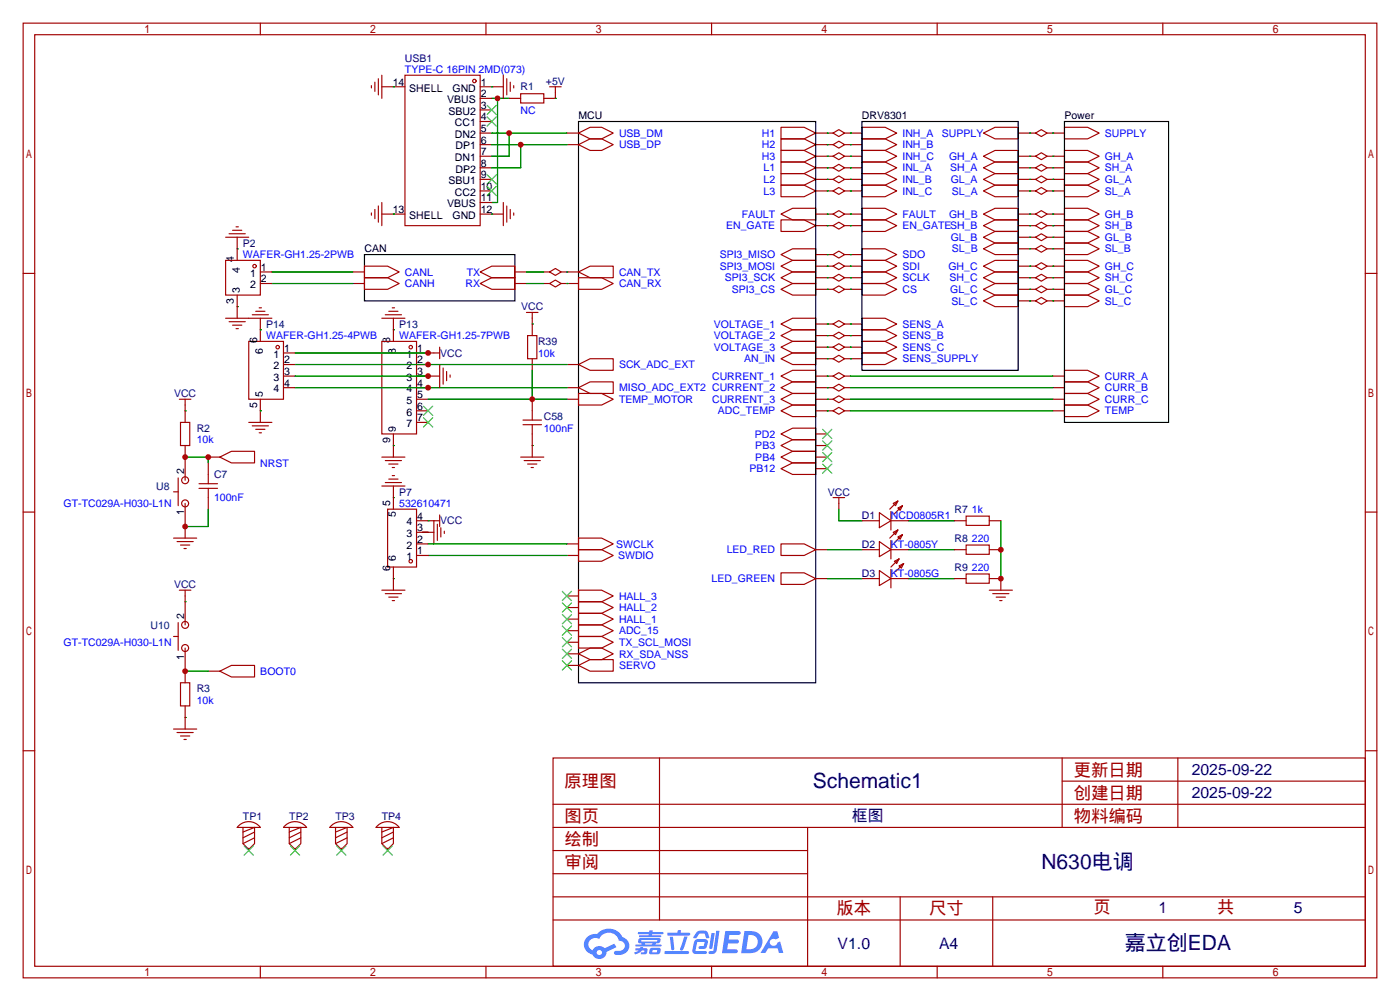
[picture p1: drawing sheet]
<svg xmlns="http://www.w3.org/2000/svg" width="307mm" height="220mm" viewBox="0 0 307 220" stroke-linecap="round" stroke-linejoin="round" font-family="sans-serif">
<g fill="none" stroke="#a10000" stroke-width=".25">
<path d="M5.1 5.1h297.2v209.5h-297.2zM7.6 7.6h292.1v204.5h-292.1zM57.1 5.1v2.5M106.7 5.1v2.5M156.2 5.1v2.5M205.7 5.1v2.5M255.3 5.1v2.5M5.1 60h2.5M299.7 60h2.6M5.1 112.4h2.5M299.7 112.4h2.6M5.1 164.8h2.5"/>
<path d="M121.4 166.4h178.3v45.7h-178.3zM121.4 176.5h178.3M144.8 166.4v35.5M233.2 166.4v15.2M233.2 171.4h66.5M258.6 166.4v15.2M299.7 164.8h2.6M121.4 186.7h55.9M121.4 181.6h178.3M121.4 196.8h178.3M121.4 191.8h55.9M177.3 181.6v30.5"/>
<path d="M197.6 196.8v15.3M217.9 196.8v15.3M57.1 212.1v2.5M106.7 212.1v2.5M121.4 201.9h178.3M156.2 212.1v2.5M205.7 212.1v2.5M255.3 212.1v2.5"/>
</g>
<g fill="#5487ff">
<path d="M159.2 204.3h2.7a.48 .48 0 0 1 .7 .5 .48 .48 0 0 1-.7 .4h-1.8l-.1 1h1.8a.43 .43 0 0 1 .4 .5 .43 .43 0 0 1-.4 .4h-2l-.2 1.3h1.7a.45 .45 0 0 1 .6 .2 .45 .45 0 0 1-.1 .6h-3.3z"/>
<path d="M169.8 204.4h.8l.4 1.4-.7 .4a.84 .84 0 0 0-1.2 .2 .84 .84 0 0 0 .3 1.2 .84 .84 0 0 0 1.2-.4l.1-.3 .6-.3 .7 2.6h-1l-.3-1h-2.1l-.6 1h-1z"/>
<path d="M156.2 204.8h.7l-.5 3.2a.36 .36 0 0 1-.4 .3 .36 .36 0 0 1-.3-.3z"/>
<path d="M157.2 204.3h.7l-.6 4.3a1.13 1.13 0 0 1-1.7 .6l.1-.4 .8-.1 .1-.1z"/>
<path d="M152.9 204.6l.6-.3h1.1a.77 .77 0 0 1 .8 .5l.3 1-.1 .1h-.6l-.3-.9-.2-.1h-1l-.7 1h-.6v-.2z"/>
<path d="M152.5 206.5l.5-.4h1.7a.81 .81 0 0 1 .7 .5 .81 .81 0 0 1-.2 .9 .81 .81 0 0 1-.9 .8h-.6a.32 .32 0 0 1-.3-.4 .32 .32 0 0 1 .3-.2l.8-.1 .2-.8h-1.7l-.3 1.9 2.2 .1a.32 .32 0 0 1 .3 .3 .32 .32 0 0 1-.4 .3h-2.2l-.5-.3-.1-.5z"/>
<path d="M145.9 208.8h5.1a.33 .33 0 0 1 .3 .3 .33 .33 0 0 1-.4 .3h-4.9l-.1-.1z"/>
<path d="M150.2 205.6h.7l-.6 2a.98 .98 0 0 1-.7 1l-.3-.3z"/>
<path d="M147 205.6h.7l.3 2.6a.34 .34 0 0 1-.3 .4 .34 .34 0 0 1-.3-.3z"/>
<path d="M146.5 204.7h2.2l.2-.5h.6l-.1 .5h1.8a.32 .32 0 0 1 .3 .4 .32 .32 0 0 1-.3 .3h-4.5l-.2-.2z"/>
<path d="M139.5 208.1h1l.1-.2h.6l-.1 .2 .9 .1 .1 .1-.1 1-.2 .1-1.1 .1v-.5h.7v-.4a.68 .68 0 0 0-.9 .4l-1.1 .5-.2-.4 1-.5h-.7z"/>
<path d="M140.1 204.6h2.4l.1-.4h.7l-.1 .4h2.2l.3 .2-.3 .2h-2.2l-.1 .3h1.8l.3 .2-.3 .2h-4.5l-.1-.4h2.1v-.3h-2.2l-.2-.1z"/>
<path d="M163.4 204.3l-.7 4.9h1.7a2.5 2.5 0 0 0 3-2.5 2.5 2.5 0 0 0-3.1-2.4zM164.3 205.2a1.61 1.61 0 0 1 2.1 1.4 1.61 1.61 0 0 1-1.9 1.8h-.7z"/>
<path d="M140.2 206.1l-.1 .8 .7 .1 .1 .3h-1.4l.1 .4h5.4l.2-.1-.2-.3h-1.1l.1-.3a.7 .7 0 0 0 .9-.2 .7 .7 0 0 0-.1-.9h-4.1zM140.8 206.3l3.5 .1-.2 .3h-3.2zM141.6 207h1.6l-.1 .3h-1.5z"/>
<path d="M142.7 208.2a1.05 1.05 0 0 0 0 1.2 2.91 2.91 0 0 0 2.1-.1 .98 .98 0 0 0 .1-1.2l-1.7-.1zM143.3 208.5h.8l.1 .4-.2 .2-.8-.1z"/>
<path d="M128.9 205.7a2.23 2.23 0 0 0-.6 2.3 2.23 2.23 0 0 0 1.8 1.5 1.58 1.58 0 0 0 1.7 1 1.58 1.58 0 0 0 1.3-1.6l2.2-1-.5-.8-2.1 1a1.65 1.65 0 0 0-2.6 .5 1.47 1.47 0 0 1-.7-2.1 1.47 1.47 0 0 1 2.2-.4 2.3 2.3 0 0 1 2.3-1.4 2.3 2.3 0 0 1 2 1.8 1.12 1.12 0 0 1 1.3 1 1.12 1.12 0 0 1-1.1 1.2h-.7a.45 .45 0 0 0-.6 .4 .45 .45 0 0 0 .4 .5 2.21 2.21 0 0 0 2.3-.6 2.21 2.21 0 0 0 .5-2.2 2.13 2.13 0 0 0-1.4-1.1 3.3 3.3 0 0 0-5.5-.7l-1.2 .1zM131 209.1a.6 .6 0 0 1 1.2 0 .6 .6 0 0 1-1.2 0z"/>
</g>
<g fill="none" stroke="#a10000" stroke-width=".25">
<path d="M81.5 18.8v.5M82.3 18v2.1M83.1 17.3v3.5M83.8 19h5.1M83.8 16.5v5.1M88.9 16.5h16.5v33h-16.5zM105.4 19h5.1M110.5 16.5v5.1M111.3 17.3v3.5M112 18v2.1M112.8 18.8v.5M120.6 19h2.6"/>
<path d="M121.9 19v2.6h-2.5M105.4 29.2h2.5M105.4 31.8h2.5M105.4 34.3h2.5M105.4 36.8h2.5M105.4 39.4h2.5M105.4 21.6h2.5M105.4 24.1h2.5M105.4 26.7h2.5M111.8 21.6h2.5M114.3 20.6h5.1v2h-5.1zM124.5 29.2h2.5"/>
<path d="M124.5 31.8h2.5M127 29.2l2.5-1.3h2.6l2.5 1.3-2.5 1.3h-2.6zM127 31.8l2.5-1.3h2.6l2.5 1.3-2.5 1.2h-2.6zM171.4 27.9h5.1l2.6 1.3-2.6 1.3h-5.1zM171.4 30.5h5.1l2.6 1.3-2.6 1.2h-5.1zM171.4 33h5.1l2.6 1.3-2.6 1.3h-5.1zM171.4 35.6h5.1l2.6 1.2-2.6 1.3h-5.1zM171.4 38.1h5.1l2.6 1.3-2.6 1.2h-5.1zM179.1 29.2h3.8M179.1 31.8h3.8M179.1 34.3h3.8M179.1 36.8h3.8"/>
<path d="M179.1 39.4h3.8M182.9 29.2l1.2-.8 1.3 .8-1.3 .8zM182.9 31.8l1.2-.8 1.3 .8-1.3 .7zM182.9 34.3l1.2-.8 1.3 .8-1.3 .8zM182.9 36.8l1.2-.7 1.3 .7-1.3 .8zM182.9 39.4l1.2-.8 1.3 .8-1.3 .7zM185.4 29.2h3.8M185.4 31.8h3.8M185.4 34.3h3.8M185.4 36.8h3.8M185.4 39.4h3.8M189.2 27.9h5.1l2.5 1.3-2.5 1.3h-5.1z"/>
<path d="M189.2 30.5h5.1l2.5 1.3-2.5 1.2h-5.1zM189.2 33h5.1l2.5 1.3-2.5 1.3h-5.1zM189.2 35.6h5.1l2.5 1.2-2.5 1.3h-5.1zM189.2 38.1h5.1l2.5 1.3-2.5 1.2h-5.1zM215.9 29.2l2.5-1.3h5.1v2.6h-5.1zM215.9 34.3l2.5-1.3h5.1v2.6h-5.1zM215.9 36.8l2.5-1.2h5.1v2.5h-5.1zM215.9 39.4l2.5-1.3h5.1v2.5h-5.1zM223.5 29.2h3.8M223.5 34.3h3.8M223.5 36.8h3.8M223.5 39.4h3.8"/>
<path d="M227.3 29.2l1.3-.8 1.3 .8-1.3 .8zM227.3 34.3l1.3-.8 1.3 .8-1.3 .8zM227.3 36.8l1.3-.7 1.3 .7-1.3 .8zM227.3 39.4l1.3-.8 1.3 .8-1.3 .7zM229.9 29.2h3.8M229.9 34.3h3.8M229.9 36.8h3.8M229.9 39.4h3.8M233.7 33h5.1l2.5 1.3-2.5 1.3h-5.1zM233.7 35.6h5.1l2.5 1.2-2.5 1.3h-5.1zM233.7 38.1h5.1l2.5 1.3-2.5 1.2h-5.1zM233.7 27.9h5.1l2.5 1.3-2.5 1.3h-5.1z"/>
<path d="M49.5 57.1h7.6v7.7h-7.6zM49.5 52.1h5.1M50.3 51.3h3.5M51.1 50.5h2M51.8 49.8h.5M52.1 52.1v5M57.1 59.7h2.6M77.5 59.7h2.5M80 58.4h5.1l2.5 1.3-2.5 1.3h-5.1zM81.5 46.7v.5M82.3 46v2M83.1 45.2v3.6"/>
<path d="M83.8 47h5.1M83.8 44.4v5.1M105.4 59.7l2.5-1.3h5.1v2.6h-5.1zM105.4 41.9h2.5M105.4 47h5.1M105.4 44.4h2.5M110.5 44.4v5.1M111.3 45.2v3.6M112 46v2M112.8 46.7v.5M113 59.7h2.6M119.4 59.7h1.2"/>
<path d="M120.6 59.7l1.3-.8 1.3 .8-1.3 .8zM123.2 59.7h3.8M127 59.7l2.5-1.3h5.1v2.6h-5.1zM171.4 40.6h5.1l2.6 1.3-2.6 1.3h-5.1zM171.4 48.3h5.1l2.6 1.2-2.6 1.3h-5.1zM171.4 47l2.6-1.3h5.1v2.6h-5.1zM171.4 55.9l2.6-1.3h5.1v2.5h-5.1zM171.4 58.4l2.6-1.3h5.1v2.6h-5.1zM179.1 41.9h3.8M179.1 49.5h3.8M179.1 47h3.8M179.1 55.9h3.8"/>
<path d="M179.1 58.4h3.8M182.9 41.9l1.2-.8 1.3 .8-1.3 .8zM182.9 47l1.2-.8 1.3 .8-1.3 .8zM182.9 49.5l1.2-.7 1.3 .7-1.3 .8zM182.9 55.9l1.2-.8 1.3 .8-1.3 .7zM182.9 58.4l1.2-.7 1.3 .7-1.3 .8zM185.4 41.9h3.8M185.4 49.5h3.8M185.4 47h3.8M185.4 55.9h3.8M185.4 58.4h3.8M189.2 40.6h5.1l2.5 1.3-2.5 1.3h-5.1z"/>
<path d="M189.2 45.7h5.1l2.5 1.3-2.5 1.3h-5.1zM189.2 48.3h5.1l2.5 1.2-2.5 1.3h-5.1zM189.2 54.6h5.1l2.5 1.3-2.5 1.2h-5.1zM189.2 57.1h5.1l2.5 1.3-2.5 1.3h-5.1zM189.2 59.7h5.1l2.5 1.3-2.5 1.2h-5.1zM215.9 41.9l2.5-1.3h5.1v2.6h-5.1zM215.9 47l2.5-1.3h5.1v2.6h-5.1zM215.9 49.5l2.5-1.2h5.1v2.5h-5.1zM215.9 52.1l2.5-1.3h5.1v2.5h-5.1zM215.9 54.6l2.5-1.3h5.1v2.6h-5.1zM215.9 58.4l2.5-1.3h5.1v2.6h-5.1zM223.5 41.9h3.8"/>
<path d="M223.5 49.5h3.8M223.5 47h3.8M223.5 58.4h3.8M223.5 52.1h3.8M223.5 54.6h3.8M227.3 41.9l1.3-.8 1.3 .8-1.3 .8zM227.3 47l1.3-.8 1.3 .8-1.3 .8zM227.3 49.5l1.3-.7 1.3 .7-1.3 .8zM227.3 52.1l1.3-.8 1.3 .8-1.3 .7zM227.3 54.6l1.3-.8 1.3 .8-1.3 .8zM227.3 58.4l1.3-.7 1.3 .7-1.3 .8zM229.9 41.9h3.8"/>
<path d="M229.9 49.5h3.8M229.9 47h3.8M229.9 58.4h3.8M229.9 52.1h3.8M229.9 54.6h3.8M233.7 40.6h5.1l2.5 1.3-2.5 1.3h-5.1zM233.7 45.7h5.1l2.5 1.3-2.5 1.3h-5.1zM233.7 48.3h5.1l2.5 1.2-2.5 1.3h-5.1zM233.7 50.8h5.1l2.5 1.3-2.5 1.2h-5.1zM233.7 53.3h5.1l2.5 1.3-2.5 1.3h-5.1zM233.7 57.1h5.1l2.5 1.3-2.5 1.3h-5.1zM233.7 59.7h5.1l2.5 1.3-2.5 1.2h-5.1z"/>
<path d="M49.5 69.8h10.2M50.3 70.6h3.5M51.1 71.4h2M51.8 72.1h.5M52.1 64.8v5M54.6 74.9h7.6v12.7h-7.6zM55.4 69.1h3.5M56.1 68.3h2.1M56.9 67.6h.5M57.1 62.2h2.6M57.1 69.8v5.1M62.2 77.5h2.6"/>
<path d="M77.5 62.2h2.5M80 61h5.1l2.5 1.2-2.5 1.3h-5.1zM83.8 74.9h7.6v20.3h-7.6zM83.8 69.8h5.1M84.6 69.1h3.5M85.3 68.3h2.1M86.1 67.6h.5M86.4 69.8v5.1M91.4 77.5h5.1M96.5 76.2v2.5M105.4 62.2l2.5-1.2h5.1v2.5h-5.1zM113 62.2h2.6"/>
<path d="M115.6 68.6h2.5M115.8 73.7h2.1v5h-2.1zM116.8 68.6v5.1M116.8 78.7v2.6M119.4 62.2h1.2M120.6 62.2l1.3-.7 1.3 .7-1.3 .8zM123.2 62.2h3.8M127 61h5.1l2.5 1.2-2.5 1.3h-5.1zM171.4 71.1l2.6-1.3h5.1v2.6h-5.1zM171.4 73.7l2.6-1.3h5.1v2.5h-5.1zM171.4 76.2l2.6-1.3h5.1v2.6h-5.1zM171.4 78.7l2.6-1.2h5.1v2.5h-5.1z"/>
<path d="M171.4 61l2.6-1.3h5.1v2.5h-5.1zM171.4 63.5l2.6-1.3h5.1v2.6h-5.1zM179.1 61h3.8M179.1 63.5h3.8M179.1 71.1h3.8M179.1 73.7h3.8M179.1 76.2h3.8M179.1 78.7h3.8M182.9 71.1l1.2-.7 1.3 .7-1.3 .8zM182.9 73.7l1.2-.8 1.3 .8-1.3 .7zM182.9 76.2l1.2-.8 1.3 .8-1.3 .8zM182.9 78.7l1.2-.7 1.3 .7-1.3 .8z"/>
<path d="M182.9 61l1.2-.8 1.3 .8-1.3 .7zM182.9 63.5l1.2-.8 1.3 .8-1.3 .8zM185.4 61h3.8M185.4 63.5h3.8M185.4 71.1h3.8M185.4 73.7h3.8M185.4 76.2h3.8M185.4 78.7h3.8M189.2 62.2h5.1l2.5 1.3-2.5 1.3h-5.1zM189.2 69.8h5.1l2.5 1.3-2.5 1.3h-5.1zM189.2 72.4h5.1l2.5 1.3-2.5 1.2h-5.1zM189.2 74.9h5.1l2.5 1.3-2.5 1.3h-5.1z"/>
<path d="M189.2 77.5h5.1l2.5 1.2-2.5 1.3h-5.1zM215.9 61l2.5-1.3h5.1v2.5h-5.1zM215.9 63.5l2.5-1.3h5.1v2.6h-5.1zM215.9 66l2.5-1.2h5.1v2.5h-5.1zM223.5 61h3.8M223.5 63.5h3.8M223.5 66h3.8M227.3 61l1.3-.8 1.3 .8-1.3 .7zM227.3 63.5l1.3-.8 1.3 .8-1.3 .8zM227.3 66l1.3-.7 1.3 .7-1.3 .8zM229.9 61h3.8M229.9 63.5h3.8"/>
<path d="M229.9 66h3.8M233.7 62.2h5.1l2.5 1.3-2.5 1.3h-5.1zM233.7 64.8h5.1l2.5 1.2-2.5 1.3h-5.1zM39.4 87.6h2.5M39.6 92.7h2.1v5.1h-2.1zM40.6 87.6v5.1M40.6 97.8v7.6M54.6 92.7h5.1M55.4 93.5h3.5M56.1 94.2h2.1M56.9 95h.5M57.1 87.6v5.1"/>
<path d="M62.2 82.5h2.6M62.2 85.1h2.6M62.2 80h2.6M86.4 95.2v5.1M91.4 82.5h5.1M91.4 85.1h2.6M91.4 87.6h2.6M91.4 90.2h2.6M91.4 92.7h2.6M91.4 80h2.6M96.5 80v5.1M97.3 80.8v3.5"/>
<path d="M98 81.5v2.1M98.8 82.3v.5M114.8 93.2h4.1M114.8 92.2h4.1M116.8 87.6v4.6M116.8 93.2v7.1M124.5 85.1h2.5M124.5 87.6h2.5M124.5 80h2.5M127 86.4h5.1l2.5 1.2-2.5 1.3h-5.1zM127 80l2.5-1.3h5.1v2.6h-5.1zM127 85.1l2.5-1.3h5.1v2.6h-5.1z"/>
<path d="M171.4 82.5l2.6-1.2h5.1v2.5h-5.1zM171.4 85.1l2.6-1.3h5.1v2.6h-5.1zM171.4 87.6l2.6-1.2h5.1v2.5h-5.1zM171.4 90.2l2.6-1.3h5.1v2.5h-5.1zM171.4 95.2l2.6-1.2h5.1v2.5h-5.1zM171.4 97.8l2.6-1.3h5.1v2.6h-5.1zM179.1 82.5h3.8M179.1 85.1h3.8M179.1 87.6h3.8M179.1 90.2h3.8M179.1 95.2h2.5M179.1 97.8h2.5"/>
<path d="M182.9 82.5l1.2-.7 1.3 .7-1.3 .8zM182.9 85.1l1.2-.8 1.3 .8-1.3 .8zM182.9 87.6l1.2-.7 1.3 .7-1.3 .8zM182.9 90.2l1.2-.8 1.3 .8-1.3 .7zM185.4 82.5h1.3M185.4 85.1h1.3M185.4 87.6h1.3M185.4 90.2h1.3M231.1 82.5h2.6M231.1 85.1h2.6M231.1 87.6h2.6M231.1 90.2h2.6"/>
<path d="M233.7 81.3h5.1l2.5 1.2-2.5 1.3h-5.1zM233.7 83.8h5.1l2.5 1.3-2.5 1.3h-5.1zM233.7 86.4h5.1l2.5 1.2-2.5 1.3h-5.1zM233.7 88.9h5.1l2.5 1.3-2.5 1.2h-5.1zM38.1 118.1h5.1M38.1 107.9h1M38.9 118.9h3.5M39.1 104.9v6.1M39.6 119.6h2.1M40.6 110.5v7.6M43.7 106.2h4.1M43.7 107.2h4.1"/>
<path d="M45.7 100.3h2.6M45.7 101.6v4.6M45.7 107.2v4.6M48.3 100.3l2.5-1.2h5.1v2.5h-5.1zM83.8 100.3h5.1M83.8 106.7h5.1M84.6 101.1h3.5M84.6 105.9h3.5M85.1 111.8h6.3v12.7h-6.3zM85.3 101.9h2.1M85.3 105.2h2.1M86.1 102.6h.5"/>
<path d="M86.1 104.4h.5M86.4 106.7v5.1M91.4 114.3h5.1M91.4 116.8h3.8M91.4 119.4h2.6M95.2 114.3v5.1M96 115.1v3.5M96.5 113v2.6M96.8 115.8v2.1M97.5 116.6v.5M114.3 100.3h5.1M115.1 101.1h3.5"/>
<path d="M115.8 101.9h2.1M116.6 102.6h.5M124.5 119.4h2.5M127 118.1h5.1l2.5 1.3-2.5 1.2h-5.1zM171.4 100.3l2.6-1.2h5.1v2.5h-5.1zM171.4 102.9l2.6-1.3h5.1v2.5h-5.1zM171.4 119.4h5.1l2.6 1.2-2.6 1.3h-5.1zM179.1 100.3h2.5M179.1 102.9h2.5M182.9 109.2h2.5M184.1 109.2v2.6M189.2 114.3h3.8"/>
<path d="M193 112.5l2.6 1.8-2.6 1.5zM193 118.9l2.6 1.7-2.6 1.6zM195.6 114.3h3.8M195.6 112.3v4M195.6 118.6v4.1M196.1 110.5l1-.5-.5 1zM196.1 116.8l1-.5-.5 1zM197.1 111.5l1-.5-.5 1zM197.1 117.9l1-.6-.5 1.1zM197.1 110l-1.8 1.8M197.1 116.3l-1.8 1.8M198.1 111l-1.8 1.8"/>
<path d="M198.1 117.3l-1.8 1.8M209.5 114.3h2.6M212.1 113.3h5.1v2h-5.1zM212.1 119.6h5.1v2.1h-5.1zM217.2 114.3h2.5M38.1 139.7h1M39.1 136.7v6M39.4 129.5h2.5M40.4 120.4h.5M40.6 129.5v7.7M83.8 129.5h5.1M84.6 130.3h3.5"/>
<path d="M85.3 131.1h2.1M86.1 131.8h.5M86.4 124.5v5M91.4 121.9h2.6M124.5 121.9h2.5M124.5 138.4h2.5M124.5 130.8h2.5M124.5 133.3h2.5M124.5 135.9h2.5M127 120.6h5.1l2.5 1.3-2.5 1.3h-5.1zM127 139.7h5.1l2.5 1.3-2.5 1.2h-5.1zM127 137.2h5.1l2.5 1.2-2.5 1.3h-5.1z"/>
<path d="M127 129.5h5.1l2.5 1.3-2.5 1.3h-5.1zM127 132.1h5.1l2.5 1.2-2.5 1.3h-5.1zM127 134.6h5.1l2.5 1.3-2.5 1.3h-5.1zM171.4 125.7h5.1l2.6 1.3-2.6 1.3h-5.1zM179.1 120.6h2.5M179.1 127h2.5M189.2 120.6h3.8M189.2 127h3.8M193 125.2l2.6 1.8-2.6 1.5zM195.6 120.6h3.8M195.6 127h3.8M195.6 125v4"/>
<path d="M196.3 123.2l1.1-.5-.6 1zM197.4 124.2l1-.5-.5 1zM197.4 122.7l-1.8 1.8M198.4 123.7l-1.8 1.8M209.5 120.6h2.6M209.5 127h2.6M212.1 126h5.1v2h-5.1zM217.2 129.5h5M217.2 120.6h2.5M217.2 127h2.5v2.5M217.9 130.3h3.6M218.7 131.1h2"/>
<path d="M219.5 131.8h.5M39.6 149.9h2.1v5h-2.1zM40.6 142.2v7.7M40.6 154.9v5.1M45.7 147.3h2.6M48.3 147.3l2.5-1.3h5.1v2.6h-5.1zM124.5 141h2.5M124.5 143.5h2.5M124.5 146h2.5M127 143.5l2.5-1.3h2.6l2.5 1.3-2.5 1.3h-2.6zM127 146l2.5-1.2h5.1v2.5h-5.1zM38.1 160h5.1"/>
<path d="M38.9 160.8h3.5M39.6 161.5h2.1M40.4 162.3h.5M52.5 181.1a3.2 3.2 0 0 1 4.6 .5h-5zM53.3 181.6v3.6l1.3 1.2 1.3-1.2v-3.6l-2.6 1M54.6 186.2v.5M55.9 182.6l-2.6 1.3M55.9 183.9l-2.6 1.3M62.7 181.1a3.2 3.2 0 0 1 4.6 .5h-5.1zM63.5 181.6v3.6l1.3 1.2 1.2-1.2v-3.6l-2.5 1M64.8 186.2v.5M66 182.6l-2.5 1.3"/>
<path d="M66 183.9l-2.5 1.3M72.8 181.1a3.2 3.2 0 0 1 4.7 .5h-5.1zM73.7 181.6v3.6l1.2 1.2 1.3-1.2v-3.6l-2.5 1M74.9 186.2v.5M76.2 182.6l-2.5 1.3M76.2 183.9l-2.5 1.3M83 181.1a3.2 3.2 0 0 1 4.6 .5h-5.1zM83.8 181.6v3.6l1.3 1.2 1.3-1.2v-3.6l-2.6 1M85.1 186.2v.5M86.4 182.6l-2.6 1.3M86.4 183.9l-2.6 1.3"/>
<circle cx="104.1" cy="17.8" r=".38"/>
<circle cx="55.9" cy="58.4" r=".38"/>
<circle cx="61" cy="76.2" r=".38"/>
<circle cx="90.2" cy="76.2" r=".38"/>
<circle cx="40.6" cy="105.4" r=".76"/>
<circle cx="40.6" cy="110.5" r=".76"/>
<circle cx="40.6" cy="137.2" r=".76"/>
<circle cx="90.2" cy="123.2" r=".38"/>
<circle cx="40.6" cy="142.2" r=".76"/>
</g>
<g fill="none" stroke="#3c3" stroke-width=".25">
<path d="M106.9 23.1l2.1 2M106.9 25.7l2.1 2M106.9 38.4l2.1 2M109 23.1l-2.1 2M109 25.7l-2.1 2M109 38.4l-2.1 2M106.9 40.9l2.1 2M109 40.9l-2.1 2M93 91.7l2 2M93 89.2l2 2M95 91.7l-2 2M95 89.2l-2 2"/>
<path d="M180.6 94.2l2 2.1M180.6 96.8l2 2M180.6 99.3l2 2M182.6 94.2l-2 2.1M182.6 96.8l-2 2M182.6 99.3l-2 2M180.6 101.9l2 2M182.6 101.9l-2 2M123.4 140l2.1 2M123.4 137.4l2.1 2M123.4 129.8l2.1 2M123.4 132.3l2.1 2.1"/>
<path d="M123.4 134.9l2.1 2M125.5 140l-2.1 2M125.5 137.4l-2.1 2M125.5 129.8l-2.1 2M125.5 132.3l-2.1 2.1M125.5 134.9l-2.1 2M123.4 142.5l2.1 2M123.4 145l2.1 2.1M125.5 142.5l-2.1 2M125.5 145l-2.1 2.1M53.6 185.7l2 2M55.6 185.7l-2 2"/>
<path d="M63.8 185.7l2 2M65.8 185.7l-2 2M73.9 185.7l2 2M75.9 185.7l-2 2M84.1 185.7l2 2M86.1 185.7l-2 2"/>
</g>
<g fill="none" stroke="#008700" stroke-width=".25">
<path d="M86.4 19h.1M107.9 19h.1M107.9 21.6h3.9M107.9 29.2h16.6M107.9 31.8h16.6M109.2 21.6v22.8h-1.3M111.8 29.2v5.1h-3.9M114.3 31.8v5h-6.4M121.9 21.6h.1M181.6 29.2h.1M181.6 31.8h.1M181.6 34.3h.1"/>
<path d="M181.6 36.8h.1M181.6 39.4h.1M186.7 31.8h.1M186.7 34.3h.1M186.7 36.8h.1M186.7 39.4h.1M186.7 29.2h.1M226.1 29.2h.1M226.1 34.3h.1M226.1 36.8h.1M226.1 39.4h.1M231.1 34.3h.1"/>
<path d="M231.1 36.8h.1M231.1 39.4h.1M231.1 29.2h.1M52.1 54.6h.1M59.7 59.7h17.8M86.4 47h.1M107.9 47h.1M115.6 59.7h3.8M124.5 59.7h.1M181.6 41.9h.1M181.6 47h.1M181.6 49.5h.1"/>
<path d="M181.6 55.9h.1M181.6 58.4h.1M186.7 41.9h.1M186.7 47h.1M186.7 49.5h.1M186.7 55.9h.1M186.7 58.4h.1M226.1 41.9h.1M226.1 47h.1M226.1 49.5h.1M226.1 52.1h.1M226.1 54.6h.1"/>
<path d="M226.1 58.4h.1M231.1 41.9h.1M231.1 47h.1M231.1 49.5h.1M231.1 52.1h.1M231.1 54.6h.1M231.1 58.4h.1M52.1 67.3h.1M57.1 72.4h.1M59.7 62.2h17.8M64.8 77.5h29.2M86.4 72.4h.1"/>
<path d="M115.6 62.2h3.8M116.8 71.1h.1M124.5 62.2h.1M181.6 71.1h.1M181.6 73.7h.1M181.6 76.2h.1M181.6 78.7h.1M181.6 61h.1M181.6 63.5h.1M186.7 61h.1M186.7 63.5h.1M186.7 71.1h.1"/>
<path d="M186.7 73.7h.1M186.7 76.2h.1M186.7 78.7h.1M226.1 61h.1M226.1 63.5h.1M226.1 66h.1M231.1 61h.1M231.1 63.5h.1M231.1 66h.1M40.6 90.2h.1M57.1 90.2h.1M64.8 82.5h29.2"/>
<path d="M64.8 85.1h59.7M64.8 80h59.7M86.4 97.8h.1M94 87.6h30.5M116.8 97.8h.1M116.8 81.3v6.3M181.6 82.5h.1M181.6 85.1h.1M181.6 87.6h.1M181.6 90.2h.1M186.7 82.5h44.4M186.7 85.1h44.4"/>
<path d="M186.7 87.6h44.4M186.7 90.2h44.4M40.6 100.3h5.1v1.3M45.7 111.8v3.8h-5.1M86.4 109.2h.1M92.7 116.8h1.3M94 114.3h.1M94 119.4h30.5M184.1 111.8v2.5h5.1M199.4 114.3h10.1M219.7 114.3v12.7M40.6 132.1h.1"/>
<path d="M86.4 127h.1M94 121.9h30.5M181.6 127h7.6M181.6 120.6h7.6M199.4 127h10.1M199.4 120.6h10.1M40.6 157.5h.1M40.6 147.3h5.1"/>
</g>
<path d="M127 26.7h52.1v123.2h-52.1zM189.2 26.7h34.3v54.6h-34.3zM233.7 26.7h22.8v66h-22.8zM80 55.9h33v10.1h-33z" fill="none" stroke="#000" stroke-width=".25"/>
<g fill="#c00">
<circle cx="109.2" cy="21.6" r=".63"/>
<circle cx="111.8" cy="29.2" r=".63"/>
<circle cx="114.3" cy="31.7" r=".63"/>
<circle cx="219.7" cy="120.6" r=".63"/>
<circle cx="219.7" cy="127" r=".63"/>
<circle cx="116.8" cy="87.6" r=".63"/>
<circle cx="45.7" cy="100.3" r=".63"/>
<circle cx="40.6" cy="100.3" r=".63"/>
<circle cx="40.6" cy="115.6" r=".63"/>
<circle cx="40.6" cy="147.3" r=".63"/>
<circle cx="94" cy="85.1" r=".63"/>
<circle cx="94" cy="80" r=".63"/>
<circle cx="94" cy="77.5" r=".63"/>
<circle cx="94" cy="82.5" r=".63"/>
</g>
<g font-size="4.6" fill="#000080">
<text x="178.4" y="173.1">Schematic1</text>
<text x="228.6" y="190.8">N630电调</text>
<text x="246.9" y="208.6">嘉立创EDA</text>
</g>
<g font-size="3.8" fill="#a00000">
<text x="124" y="172.8">原理图</text>
<text x="235.7" y="170.2">更新日期</text>
<text x="235.7" y="175.3">创建日期</text>
<text x="124" y="185.5">绘制</text>
<text x="124" y="180.4">图页</text>
<text x="235.7" y="180.4">物料编码</text>
<text x="124" y="190.6">审阅</text>
<text x="183.6" y="200.7">版本</text>
<text x="204" y="200.7">尺寸</text>
<text x="240" y="200.5">页</text>
<text x="267.2" y="200.5">共</text>
</g>
<g font-size="3.5" fill="#000080">
<text x="261.6" y="170.1">2025-09-22</text>
<text x="261.6" y="175.2">2025-09-22</text>
<text x="187" y="180.3">框图</text>
<text x="254.3" y="200.3">1</text>
<text x="284" y="200.3">5</text>
<text x="183.9" y="208.2">V1.0</text>
<text x="206.2" y="208.2">A4</text>
</g>
<g font-size="2.3" fill="#000080">
<text x="88.9" y="13.5">USB1</text>
<text x="114.3" y="19.9">R1</text>
<text x="119.8" y="18.6">+5V</text>
<text x="53.3" y="54.1">P2</text>
<text x="58.4" y="71.9">P14</text>
<text x="87.6" y="71.9">P13</text>
<text x="114.4" y="68.1">VCC</text>
<text x="118.1" y="75.7">R39</text>
<text x="96.6" y="78.3">VCC</text>
<text x="38.2" y="87.2">VCC</text>
<text x="43.2" y="94.8">R2</text>
<text x="119.4" y="92.2">C58</text>
<text x="34.3" y="107.5">U8</text>
<text x="47" y="104.9">C7</text>
<text x="87.6" y="108.8">P7</text>
<text x="181.7" y="108.8">VCC</text>
<text x="189.2" y="113.8">D1</text>
<text x="209.5" y="112.6">R7</text>
<text x="96.6" y="115.1">VCC</text>
<text x="209.5" y="118.9">R8</text>
<text x="189.2" y="120.2">D2</text>
<text x="209.5" y="125.3">R9</text>
<text x="38.2" y="129.1">VCC</text>
<text x="189.2" y="126.5">D3</text>
<text x="33" y="138">U10</text>
<text x="43.2" y="151.9">R3</text>
<text x="53.3" y="179.9">TP1</text>
<text x="63.5" y="179.9">TP2</text>
<text x="73.7" y="179.9">TP3</text>
<text x="83.8" y="179.9">TP4</text>
</g>
<g font-size="2.3" fill="#00f">
<text x="88.9" y="16">TYPE-C 16PIN 2MD(073)</text>
<text x="114.3" y="24.9">NC</text>
<text x="135.9" y="30">USB_DM</text>
<text x="135.9" y="32.6">USB_DP</text>
<text x="167.2" y="30">H1</text>
<text x="167.2" y="32.6">H2</text>
<text x="167.2" y="35.1">H3</text>
<text x="198.1" y="30">INH_A</text>
<text x="198.1" y="32.6">INH_B</text>
<text x="198.1" y="35.1">INH_C</text>
<text x="206.8" y="30">SUPPLY</text>
<text x="208.3" y="35.1">GH_A</text>
<text x="242.6" y="35.1">GH_A</text>
<text x="242.6" y="30">SUPPLY</text>
<text x="167.6" y="37.6">L1</text>
<text x="167.6" y="40.2">L2</text>
<text x="198.1" y="37.6">INL_A</text>
<text x="198.1" y="40.2">INL_B</text>
<text x="208.6" y="37.6">SH_A</text>
<text x="208.7" y="40.2">GL_A</text>
<text x="242.6" y="37.6">SH_A</text>
<text x="242.6" y="40.2">GL_A</text>
<text x="162.9" y="47.8">FAULT</text>
<text x="167.6" y="42.7">L3</text>
<text x="198.1" y="42.7">INL_C</text>
<text x="198.1" y="47.8">FAULT</text>
<text x="208.3" y="47.8">GH_B</text>
<text x="209" y="42.7">SL_A</text>
<text x="242.6" y="42.7">SL_A</text>
<text x="242.6" y="47.8">GH_B</text>
<text x="159.4" y="50.3">EN_GATE</text>
<text x="198.1" y="50.3">EN_GATESH_B</text>
<text x="208.7" y="52.9">GL_B</text>
<text x="242.6" y="50.3">SH_B</text>
<text x="242.6" y="52.9">GL_B</text>
<text x="53.3" y="56.7">WAFER-GH1.25-2PWB</text>
<text x="158" y="56.7">SPI3_MISO</text>
<text x="158" y="59.2">SPI3_MOSI</text>
<text x="198.1" y="56.7">SDO</text>
<text x="198.1" y="59.2">SDI</text>
<text x="208.2" y="59.2">GH_C</text>
<text x="209" y="55.4">SL_B</text>
<text x="242.6" y="55.4">SL_B</text>
<text x="242.6" y="59.2">GH_C</text>
<text x="88.9" y="60.5">CANL</text>
<text x="88.9" y="63">CANH</text>
<text x="102.2" y="63">RX</text>
<text x="102.5" y="60.5">TX</text>
<text x="135.9" y="60.5">CAN_TX</text>
<text x="135.9" y="63">CAN_RX</text>
<text x="159.1" y="61.8">SPI3_SCK</text>
<text x="160.7" y="64.3">SPI3_CS</text>
<text x="198.1" y="61.8">SCLK</text>
<text x="198.1" y="64.3">CS</text>
<text x="208.5" y="61.8">SH_C</text>
<text x="208.6" y="64.3">GL_C</text>
<text x="242.6" y="61.8">SH_C</text>
<text x="242.6" y="64.3">GL_C</text>
<text x="156.7" y="71.9">VOLTAGE_1</text>
<text x="198.1" y="71.9">SENS_A</text>
<text x="208.9" y="66.8">SL_C</text>
<text x="242.6" y="66.8">SL_C</text>
<text x="58.4" y="74.5">WAFER-GH1.25-4PWB</text>
<text x="87.6" y="74.5">WAFER-GH1.25-7PWB</text>
<text x="156.7" y="74.5">VOLTAGE_2</text>
<text x="156.7" y="77">VOLTAGE_3</text>
<text x="198.1" y="74.5">SENS_B</text>
<text x="198.1" y="77">SENS_C</text>
<text x="118.1" y="78.3">10k</text>
<text x="135.9" y="80.8">SCK_ADC_EXT</text>
<text x="156.3" y="83.4">CURRENT_1</text>
<text x="163.4" y="79.5">AN_IN</text>
<text x="198.1" y="79.5">SENS_SUPPLY</text>
<text x="242.6" y="83.4">CURR_A</text>
<text x="135.9" y="88.4">TEMP_MOTOR</text>
<text x="135.9" y="85.9">MISO_ADC_EXT2 CURRENT_2</text>
<text x="156.3" y="88.4">CURRENT_3</text>
<text x="242.6" y="85.9">CURR_B</text>
<text x="242.6" y="88.4">CURR_C</text>
<text x="119.4" y="94.8">100nF</text>
<text x="157.6" y="91">ADC_TEMP</text>
<text x="242.6" y="91">TEMP</text>
<text x="43.2" y="97.3">10k</text>
<text x="165.7" y="96.1">PD2</text>
<text x="165.8" y="98.6">PB3</text>
<text x="165.8" y="101.1">PB4</text>
<text x="57.1" y="102.4">NRST</text>
<text x="164.5" y="103.7">PB12</text>
<text x="14" y="111.3">GT-TC029A-H030-L1N</text>
<text x="47" y="110">100nF</text>
<text x="87.6" y="111.3">532610471</text>
<text x="195.6" y="113.8">NCD0805R1</text>
<text x="213.4" y="112.6">1k</text>
<text x="213.4" y="118.9">220</text>
<text x="135.3" y="120.2">SWCLK</text>
<text x="135.7" y="122.7">SWDIO</text>
<text x="159.5" y="121.5">LED_RED</text>
<text x="195.6" y="120.2">KT-0805Y</text>
<text x="213.4" y="125.3">220</text>
<text x="135.9" y="131.6">HALL_3</text>
<text x="156.2" y="127.8">LED_GREEN</text>
<text x="195.6" y="126.5">KT-0805G</text>
<text x="135.9" y="134.2">HALL_2</text>
<text x="135.9" y="136.7">HALL_1</text>
<text x="14" y="141.8">GT-TC029A-H030-L1N</text>
<text x="135.9" y="141.8">TX_SCL_MOSI</text>
<text x="135.9" y="139.2">ADC_15</text>
<text x="57.1" y="148.1">BOOT0</text>
<text x="135.9" y="144.3">RX_SDA_NSS</text>
<text x="135.9" y="146.9">SERVO</text>
<text x="43.2" y="154.5">10k</text>
</g>
<g font-size="2.3">
<text x="86.2" y="18.8">14</text>
<text x="89.8" y="20.1">SHELL</text>
<text x="98.2" y="22.6">VBUS</text>
<text x="99.3" y="20.1">GND</text>
<text x="105.5" y="18.8">1</text>
<text x="105.5" y="21.4">2</text>
<text x="105.5" y="23.9">3</text>
<text x="98.4" y="25.2">SBU2</text>
<text x="99.9" y="27.7">CC1</text>
<text x="105.5" y="26.4">4</text>
<text x="105.5" y="29">5</text>
<text x="127" y="26.2">MCU</text>
<text x="189.2" y="26.2">DRV8301</text>
<text x="233.7" y="26.2">Power</text>
<text x="99.9" y="30.3">DN2</text>
<text x="99.9" y="35.3">DN1</text>
<text x="100" y="32.8">DP1</text>
<text x="105.5" y="31.5">6</text>
<text x="105.5" y="34.1">7</text>
<text x="98.4" y="40.4">SBU1</text>
<text x="100" y="37.9">DP2</text>
<text x="105.5" y="36.6">8</text>
<text x="105.5" y="39.1">9</text>
<text x="105.5" y="41.7">10</text>
<text x="86.2" y="46.8">13</text>
<text x="98.2" y="45.5">VBUS</text>
<text x="99.9" y="43">CC2</text>
<text x="105.5" y="44.2">11</text>
<text x="105.5" y="46.8">12</text>
<text x="89.8" y="48">SHELL</text>
<text x="99.3" y="48">GND</text>
<text x="51.4" y="57.5" transform="rotate(-90 51.4 57.5)">4</text>
<text x="52.6" y="59.9" transform="rotate(-90 52.6 59.9)">4</text>
<text x="57.3" y="59.5">1</text>
<text x="80" y="55.4">CAN</text>
<text x="52.6" y="64.3" transform="rotate(-90 52.6 64.3)">3</text>
<text x="54.9" y="63.3">2</text>
<text x="54.9" y="60.7">1</text>
<text x="57.3" y="62">2</text>
<text x="51.4" y="66.7" transform="rotate(-90 51.4 66.7)">3</text>
<text x="56.4" y="75.3" transform="rotate(-90 56.4 75.3)">6</text>
<text x="57.7" y="77.6" transform="rotate(-90 57.7 77.6)">6</text>
<text x="62.4" y="77.2">1</text>
<text x="85.6" y="75.3" transform="rotate(-90 85.6 75.3)">8</text>
<text x="86.9" y="77.6" transform="rotate(-90 86.9 77.6)">8</text>
<text x="91.6" y="77.2">1</text>
<text x="60" y="78.5">1</text>
<text x="60" y="81.1">2</text>
<text x="60" y="83.6">3</text>
<text x="62.4" y="79.8">2</text>
<text x="62.4" y="82.3">3</text>
<text x="89.2" y="83.6">3</text>
<text x="89.2" y="81.1">2</text>
<text x="89.2" y="78.5">1</text>
<text x="91.6" y="82.3">3</text>
<text x="91.6" y="79.8">2</text>
<text x="56.4" y="89.5" transform="rotate(-90 56.4 89.5)">5</text>
<text x="57.7" y="87.2" transform="rotate(-90 57.7 87.2)">5</text>
<text x="60" y="86.1">4</text>
<text x="62.4" y="84.9">4</text>
<text x="89.2" y="88.7">5</text>
<text x="89.2" y="86.1">4</text>
<text x="91.6" y="89.9">6</text>
<text x="91.6" y="87.4">5</text>
<text x="91.6" y="84.9">4</text>
<text x="86.9" y="94.8" transform="rotate(-90 86.9 94.8)">9</text>
<text x="89.2" y="93.8">7</text>
<text x="89.2" y="91.2">6</text>
<text x="91.6" y="92.5">7</text>
<text x="85.6" y="97.1" transform="rotate(-90 85.6 97.1)">9</text>
<text x="40.4" y="104.1" transform="rotate(-90 40.4 104.1)">2</text>
<text x="40.4" y="113" transform="rotate(-90 40.4 113)">1</text>
<text x="85.6" y="111.1" transform="rotate(-90 85.6 111.1)">5</text>
<text x="86.9" y="113.5" transform="rotate(-90 86.9 113.5)">5</text>
<text x="89.2" y="117.9">3</text>
<text x="89.2" y="115.3">4</text>
<text x="91.6" y="119.2">2</text>
<text x="91.6" y="116.6">3</text>
<text x="91.6" y="114.1">4</text>
<text x="85.6" y="125.4" transform="rotate(-90 85.6 125.4)">6</text>
<text x="86.9" y="123" transform="rotate(-90 86.9 123)">6</text>
<text x="89.2" y="123">1</text>
<text x="89.2" y="120.4">2</text>
<text x="91.6" y="121.7">1</text>
<text x="40.4" y="135.9" transform="rotate(-90 40.4 135.9)">2</text>
<text x="40.4" y="144.8" transform="rotate(-90 40.4 144.8)">1</text>
</g>
</svg>
